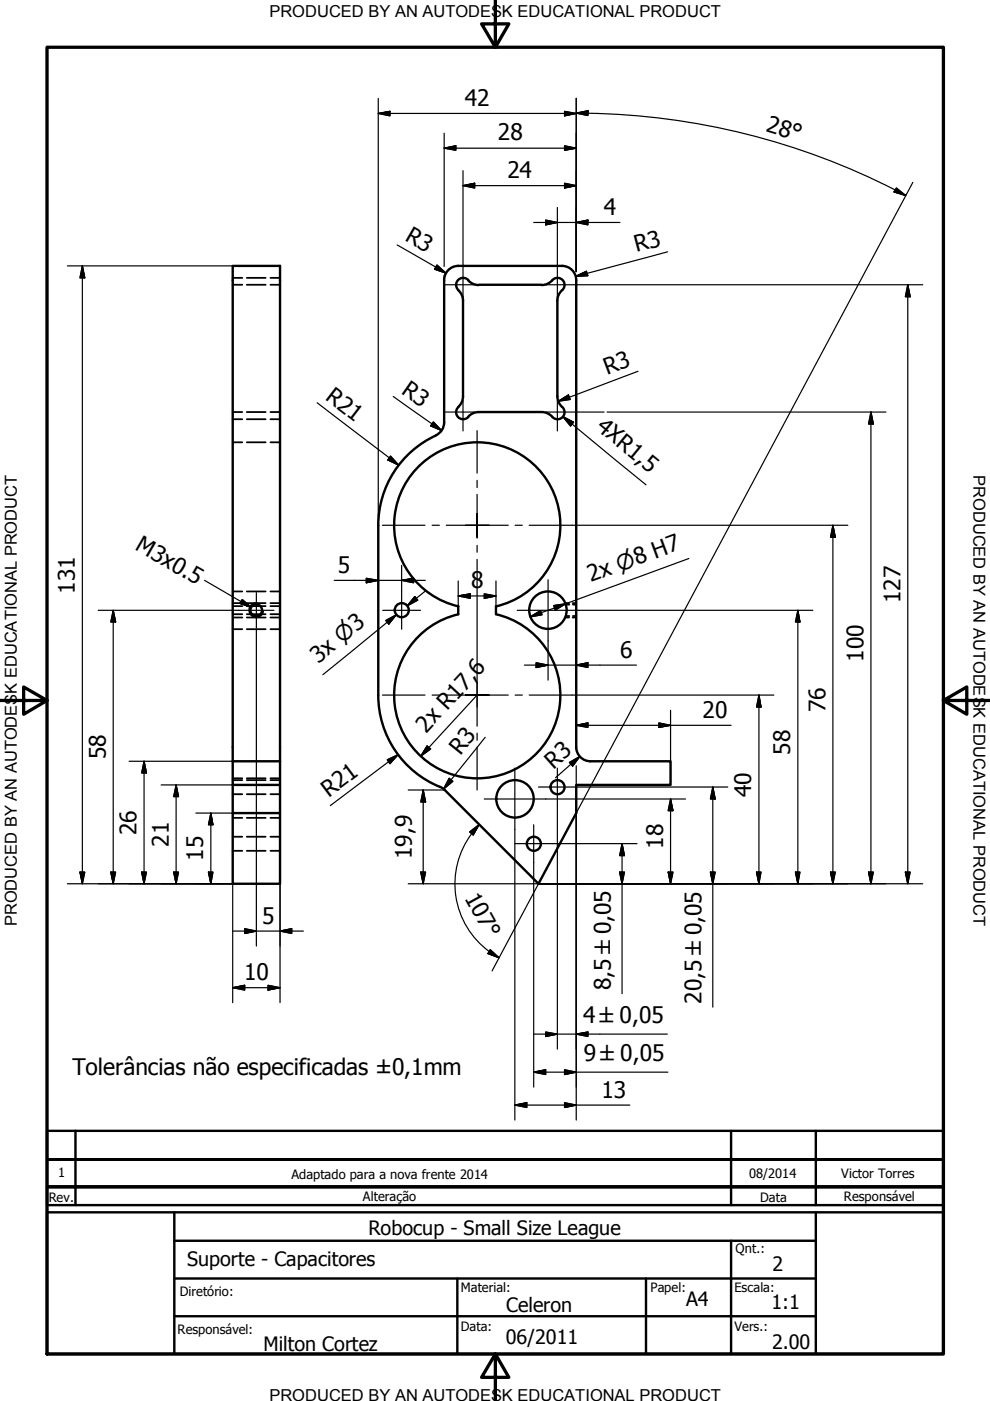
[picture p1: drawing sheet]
<svg xmlns="http://www.w3.org/2000/svg" width="210mm" height="297mm" viewBox="0 0 210 297" stroke-linecap="round" stroke-linejoin="round" font-family="sans-serif">
<!-- layer: Visible (ISO) -->
<g fill="none" stroke="#000" stroke-width=".51">
<path d="M94.2 59.4v30.2M97.2 56.4h22M97.2 56.4a3 3 0 0 0-3 3M99.3 59.4a3 3 0 0 0 2.2 1M99.3 59.4a1.49 1.49 0 0 0-2.2 0 1.49 1.49 0 0 0 .1 2.1M119.2 56.4a3 3 0 0 1 3 3M122.2 59.4v99M97.2 61.5a3 3 0 0 1 1 2.3v20.3M101.5 60.4h13.3M114.8 60.4a3.4 3.4 0 0 0 2.6-1.3 1.49 1.49 0 0 1 2 .4 1.49 1.49 0 0 1-.2 2M119.2 61.5a3 3 0 0 0-1 2.3v20.3M92.4 92.3a21 21 0 0 0-12.2 19.1"/>
<path d="M94.2 89.6a3 3 0 0 1-1.8 2.7M97.2 86.3a1.49 1.49 0 0 0-.1 2.1 1.49 1.49 0 0 0 2.2 0M98.2 84a3 3 0 0 1-1 2.3M101.5 87.4a3 3 0 0 0-2.2 1M101.5 87.4h13.3M114.8 87.4a3 3 0 0 1 2.3 1M118.2 84a3 3 0 0 0 1 2.3M119.2 86.3a1.49 1.49 0 0 1 .1 2.1 1.49 1.49 0 0 1-2.2 0M80.2 111.4v36M97.2 128.5v1.7a17.6 17.6 0 0 0-10.6 27.2 17.6 17.6 0 0 0 29.1 0 17.6 17.6 0 0 0-10.5-27.2M97.2 128.6a17.6 17.6 0 0 1-10.6-27.2 17.6 17.6 0 0 1 29.1 0 17.6 17.6 0 0 1-10.5 27.2M105.2 128.5v1.7"/>
<path d="M80.2 147.4a21 21 0 0 0 13.1 19.5M122.2 158.4a3 3 0 0 0 3 3M49.3 172.4h10.1v15h-10.1zM49.3 161.4v-105h10.1v105M49.3 161.4v11M49.3 161.4h10.1M49.3 166.4h10.1M59.4 161.4v11M125.2 161.4h17v5h-20v6l-8 15-19.9-19.9-1-.7"/>
<circle cx="54.3" cy="129.4" r="1.24"/>
<circle cx="85.2" cy="129.4" r="1.49"/>
<circle cx="116.2" cy="129.4" r="4"/>
<circle cx="109.2" cy="169.4" r="4"/>
<circle cx="113.2" cy="178.9" r="1.49"/>
<circle cx="118.2" cy="166.9" r="1.49"/>
</g>
<!-- layer: Hidden (ISO) -->
<g fill="none" stroke="#000" stroke-width=".38">
<path d="M49.3 58.9h2.1M52.3 58.9h4M57.3 58.9h2.1M49.3 60.4h2.1M52.3 60.4h4M57.3 60.4h2.1M49.3 87.4h2.1M49.3 88.9h2.1M49.3 93.8h2.1M52.3 87.4h4M52.3 88.9h4M52.3 93.8h4"/>
<path d="M57.3 87.4h2.1M57.3 88.9h2.1M57.3 93.8h2.1M49.3 127.9h2.1M49.3 130.9h2.1M49.3 130.2h2.1M49.3 128.5h2.1M49.3 133.4h2.1M49.3 125.4h2.1M52.3 127.9h4M52.3 130.9h4M52.3 130.2h4"/>
<path d="M52.3 128.5h4M52.3 133.4h4M52.3 125.4h4M57.3 127.9h2.1M57.3 130.9h2.1M57.3 130.2h2.1M57.3 128.5h2.1M57.3 133.4h2.1M57.3 125.4h2.1M119.9 127.9h.7M119.9 130.9h.7M120 128.2h.7"/>
<path d="M120 130.6h.7M121.4 127.9h.8M121.4 130.9h.8M121.5 128.2h.7M121.5 130.6h.7M49.3 165h2.1M49.3 173.4h2.1M49.3 177.4h2.1M49.3 168.4h2.1M49.3 165.4h2.1M52.3 165h4M52.3 173.4h4"/>
<path d="M52.3 177.4h4M52.3 168.4h4M52.3 165.4h4M57.3 165h2.1M57.3 173.4h2.1M57.3 177.4h2.1M57.3 168.4h2.1M57.3 165.4h2.1M49.3 180.4h2.1M52.3 180.4h4M57.3 180.4h2.1"/>
</g>
<!-- layer: Visible Narrow (ISO) -->
<path d="M54.6 127.9a1.49 1.49 0 0 0-1.7 1.2 1.49 1.49 0 0 0 1.2 1.7 1.49 1.49 0 0 0 1.7-1.2" fill="none" stroke="#000" stroke-width=".38"/>
<!-- layer: Border (ISO) -->
<path d="M10 10h190v277.1h-190zM105 0v10l-2.9-4.9h5.8l-2.9 4.9M0 148.5h10l-5-2.8v5.7l5-2.9M200 148.5l5 2.9v-5.7l-5 2.8h10M105 287.1l2.9 4.9h-5.8l2.9-4.9v9.9" fill="none" stroke="#000" stroke-width=".7"/>
<!-- layer: Title (ANSI) -->
<path d="M10 257h190v30.1h-190zM37 257v30.1M173 257v30.1M37 271.1h136M37 279.1h136M97 271.1v16M155 263.1v24" fill="none" stroke="#000" stroke-width=".51"/>
<!-- layer: Title (ISO) -->
<path d="M16 239.8v15.7M155 239.8v15.7M173 239.8v15.7M200 251.5h-190v4h190v-9.7h-190h190v-6h-190v12h190M37 263.1h136M137 271.1v16" fill="none" stroke="#000" stroke-width=".51"/>
<!-- layer: Center Mark (ISO) -->
<g fill="none" stroke="#000" stroke-width=".25">
<path d="M98.2 56.4v6.5M118.2 56.4v6.5M94.2 60.4h6.4M115.7 60.4h6.5M94.2 87.4h6.4M98.2 84.9v6.5M101.2 91.3v9M115.7 87.4h6.5M118.2 84.9v6.5M81.1 111.4h9M91.6 111.4h1.6M94.6 111.4h6.6h-2.5"/>
<path d="M101.2 104.8v6.6v-2.5M101.2 113.9v-2.5v2.7M101.2 101.8v1.6M101.2 115.6v1.5M101.2 118.6v28.7M103.7 111.4h-2.5h6.6M109.2 111.4h1.5M112.2 111.4h9.1M50.6 129.4h7.5M54.4 125.7v7.4M81.2 129.4h8M85.2 125.4v8"/>
<path d="M109.7 129.4h13M116.2 122.9v13M81.1 147.4h9M91.6 147.4h1.6M94.6 147.4h6.6h-2.5M101.2 144.9v5M101.2 147.4v6.6M101.2 155.4v1.6M101.2 158.4v9.1M103.7 147.4h-2.5h6.6M109.2 147.4h1.5M112.2 147.4h9.1"/>
<path d="M102.7 169.4h13M109.2 162.9v13M109.2 178.9h8M113.2 174.9v8M114.2 166.9h8M118.2 162.9v8"/>
</g>
<!-- layer: Dimension (ISO) -->
<g fill="none" stroke="#000" stroke-width=".25">
<path d="M80.2 24.1l2.5-.5v1zM80.2 24.1h42M80.2 20.9v90.5M94.2 31.4l2.4-.5v1zM94.2 31.4h28M94.2 28.2v28.3M98.2 39.4l2.4-.6v1.1zM98.2 39.4h24M98.2 36.2v20.2M119.7 23.6l2.5 .5-2.5 .5zM119.7 30.9l2.5 .5-2.5 .5zM119.7 38.8l2.5 .6-2.5 .5z"/>
<path d="M122.2 24l2.5-.5v1zM122.2 24h2.5M122.2 20.8v36.8M124.7 24a148.4 148.4 0 0 1 65.1 16.3M190.1 39.9l1.9 1.6-2.5-.8zM193.5 38.7l-71.3 133.7v65.1M14.3 56.4h35M17.5 56.4l.5 2.5h-1zM17.5 56.4v131M84.2 51.9l10.4 6M92.6 56.2l2 1.7-2.5-.8zM94.2 58.4v1"/>
<path d="M113.2 47.2h18.2M115.7 46.7l2.5 .5-2.5 .5zM118.2 44v12.4M122 58.6l2.3-1.1 .4 1zM122.2 47.2l2.5-.5v1zM122.2 58.6v1.7M141.5 53.4l-19.5 5.2M189.8 40.3l2.2 1.2M98.2 62.9v.8M118.2 62.9v.8M122.2 60.4h73.4M122.2 60.5v26.8"/>
<path d="M135.3 78.7l-16.9 6.4M192.5 60.4l.5 2.5h-1zM192.5 60.4v127M67.2 85.4l17.3 13.2M82.8 96.7l1.7 1.9-2.3-1.1zM83.4 84.1l10.3 7.2M91.9 89.5l1.8 1.8-2.4-1zM118.4 85.1l2.1-1.4 .4 1zM119.3 88.3l2.3 1.2-.6 .8zM119.3 88.3l17.7 14.5M122.2 87.4h5.9M122.2 87.5v41.8"/>
<path d="M128.7 87.4h59.1M184.7 87.4l.5 2.5h-1.1zM184.7 87.4v100M85.2 119.9v5.5M121.3 111.4h58.5M146 118.4l-33.6 12.4M176.6 111.4l.5 2.5h-1zM176.6 111.4v76M20.8 129.4h29.8M24 129.4l.5 2.5h-1zM24 129.4v58M54.4 133.4v67.2"/>
<path d="M70.9 123h19.3M77.7 122.6l2.5 .4-2.5 .6zM81.8 131.6l2.2-1.2-1.6 1.9zM82.1 131.9l1.9-1.5-15.5 12.7M85.2 123l2.5-.4v1zM87.9 126.5l.7 .7-2.2 1.2zM90.2 125.3l-3.8 3.1M97.2 126.4l2.5-.5v1zM97.2 126.4h8M97.2 123.2v5.3M102.7 125.9l2.5 .5-2.5 .5zM105.2 123.2v5.3"/>
<path d="M112.4 130.8l2.2-1.3 .3 .9zM116.2 135.9v8.3M117.4 128.4l2.6-.4-2.3 1.3zM122.2 129.5v29.6M122.7 129.4h49.6M169.2 129.4l.4 2.5h-.9zM169.2 129.4v58M90.6 158.2l.7 .6-2.1 1.5zM101.2 147.4l-12 12.9M102.9 156.3l-8.9 11M111.2 141h23.7M113.7 140.5l2.5 .5-2.5 .5z"/>
<path d="M121.3 147.4h42.8M122.2 141l2.5-.5v1zM122.2 153.8l2.5-.5v.9zM122.2 153.8h32.8M139.7 153.3l2.5 .5-2.5 .4zM142.2 150.6v10.8M160.9 147.4l.5 2.5h-1zM160.9 147.4v40M27.4 161.4h21.9M30.5 161.4l.6 2.5h-1.1zM30.5 161.4v26M34.2 166.4h15.1"/>
<path d="M37.3 166.4l.5 2.5h-1zM37.3 166.4v21M41.5 172.4h7.8M44.7 172.4l.4 2.5h-.9zM44.7 172.4v15M82.1 161.1l2.3-1.1-1.7 1.9zM84.4 160l-14.4 10.8M86.6 167.5h7.7M89.7 167.5l.5 2.5h-1zM89.7 167.5v19.9M95.2 165l.8 .7-2 1.6zM99.6 176.4l2-1.6-1.3 2.2z"/>
<path d="M100 176.7a17.7 17.7 0 0 0 3.7 25M101.6 174.8l-1.7 1.9M109.2 175.9v2.9M109.2 179v58.5M115.7 169.4h2.3M117.2 178.9h17.9M118.2 170.9v51.5M118.3 169.4h27.1M120.7 161.7l2.2-1.3-1.5 2zM122.2 166.9h32.1M122.2 162.4v4M122.9 160.4l-5.1 4.5"/>
<path d="M131.9 178.9l.5 2.5h-1zM131.9 178.9v31.8M142.2 169.4l.5 2.5h-1zM142.2 169.4v18M151.1 166.9l.5 2.5h-1zM151.1 166.9v46.6M14.3 187.4h35v25.2M17 184.9h1l-.5 2.5zM23.5 184.9h1l-.5 2.5zM30 184.9h1.1l-.6 2.5zM36.8 184.9h1l-.5 2.5zM44.2 184.9h.9l-.4 2.5z"/>
<path d="M49.3 197.4h15M51.9 196.9l2.5 .5-2.5 .5zM59.4 197.4l2.4-.5v1zM59.4 187.4v25.2M86.6 187.4h109M89.2 184.9h1l-.5 2.5zM113.2 182.9v47.6M114.2 187.4l-9.9 18.5M131.4 184.9h1l-.5 2.5zM141.7 184.9h1l-.5 2.5zM150.6 184.9h1l-.5 2.5zM160.4 184.9h1l-.5 2.5z"/>
<path d="M168.7 184.9h.9l-.4 2.5zM176.1 184.9h1l-.5 2.5zM184.1 184.9h1.1l-.5 2.5zM192 184.9h1l-.5 2.5zM49.3 209.4l2.6-.5v1zM49.3 209.4h10.1M56.8 208.9l2.6 .5-2.6 .5zM103.7 201.7l2.1 1.4M103.9 201.3l1.9 1.8-2.4-.9zM113.2 219.3h28.3M115.7 218.8l2.5 .5-2.5 .5zM122.2 219.3l2.5-.5v1z"/>
<path d="M109.2 234.3l2.5-.5v1zM109.2 234.3h24.3M113.2 227.3l2.5-.5v1zM113.2 227.3h28.4M119.7 226.8l2.5 .5-2.5 .5zM119.7 233.8l2.5 .5-2.5 .5z"/>
</g>
<g fill="#000" stroke="#000" stroke-width=".25">
<path d="M80.2 24.1l2.5-.5zM80.2 24.1l2.5-.5v1zM94.2 31.4l2.4-.5zM94.2 31.4l2.4-.5v1zM98.2 39.4l2.4-.6zM98.2 39.4l2.4-.6v1.1zM119.7 24.6l2.5-.5zM119.7 23.6l2.5 .5-2.5 .5zM119.7 31.9l2.5-.5zM119.7 30.9l2.5 .5-2.5 .5zM119.7 39.9l2.5-.5zM119.7 38.8l2.5 .6-2.5 .5z"/>
<path d="M122.2 24l2.5-.5zM122.2 24l2.5-.5v1zM17.5 56.4l.5 2.5zM17.5 56.4l.5 2.5h-1zM92.1 57.1l2.5 .8zM92.6 56.2l2 1.7-2.5-.8zM115.7 47.7l2.5-.5zM115.7 46.7l2.5 .5-2.5 .5zM122 58.6l2.3-1.1zM122 58.6l2.3-1.1 .4 1zM122.2 47.2l2.5-.5zM122.2 47.2l2.5-.5v1z"/>
<path d="M189.5 40.7l2.5 .8zM190.1 39.9l1.9 1.6-2.5-.8zM192.5 60.4l.5 2.5zM192.5 60.4l.5 2.5h-1zM82.2 97.5l2.3 1.1zM82.8 96.7l1.7 1.9-2.3-1.1zM91.3 90.3l2.4 1zM91.9 89.5l1.8 1.8-2.4-1zM118.4 85.1l2.1-1.4zM118.4 85.1l2.1-1.4 .4 1zM119.3 88.3l2.3 1.2zM119.3 88.3l2.3 1.2-.6 .8z"/>
<path d="M184.7 87.4l.5 2.5zM184.7 87.4l.5 2.5h-1.1zM176.6 111.4l.5 2.5zM176.6 111.4l.5 2.5h-1zM24 129.4l.5 2.5zM24 129.4l.5 2.5h-1zM77.7 123.6l2.5-.6zM77.7 122.6l2.5 .4-2.5 .6zM84 130.4l-1.6 1.9zM81.8 131.6l2.2-1.2-1.6 1.9zM85.2 123l2.5-.4zM85.2 123l2.5-.4v1z"/>
<path d="M87.9 126.5l-1.5 1.9zM87.9 126.5l.7 .7-2.2 1.2zM97.2 126.4l2.5-.5zM97.2 126.4l2.5-.5v1zM102.7 126.9l2.5-.5zM102.7 125.9l2.5 .5-2.5 .5zM112.4 130.8l2.2-1.3zM112.4 130.8l2.2-1.3 .3 .9zM117.7 129.3l2.3-1.3zM117.4 128.4l2.6-.4-2.3 1.3zM169.2 129.4l.4 2.5zM169.2 129.4l.4 2.5h-.9z"/>
<path d="M90.6 158.2l-1.4 2.1zM90.6 158.2l.7 .6-2.1 1.5zM113.7 141.5l2.5-.5zM113.7 140.5l2.5 .5-2.5 .5zM122.2 141l2.5-.5zM122.2 141l2.5-.5v1zM122.2 153.8l2.5-.5zM122.2 153.8l2.5-.5v.9zM139.7 154.2l2.5-.4zM139.7 153.3l2.5 .5-2.5 .4zM160.9 147.4l.5 2.5zM160.9 147.4l.5 2.5h-1z"/>
<path d="M30.5 161.4l.6 2.5zM30.5 161.4l.6 2.5h-1.1zM37.3 166.4l.5 2.5zM37.3 166.4l.5 2.5h-1zM44.7 172.4l.4 2.5zM44.7 172.4l.4 2.5h-.9zM84.4 160l-1.7 1.9zM82.1 161.1l2.3-1.1-1.7 1.9zM89.7 167.5l.5 2.5zM89.7 167.5l.5 2.5h-1zM95.2 165l-1.2 2.3zM95.2 165l.8 .7-2 1.6z"/>
<path d="M101.6 174.8l-1.3 2.2zM99.6 176.4l2-1.6-1.3 2.2zM122.9 160.4l-1.5 2zM120.7 161.7l2.2-1.3-1.5 2zM142.2 169.4l.5 2.5zM142.2 169.4l.5 2.5h-1zM151.1 166.9l.5 2.5zM151.1 166.9l.5 2.5h-1zM17 184.9l.5 2.5zM17 184.9h1l-.5 2.5zM23.5 184.9l.5 2.5zM23.5 184.9h1l-.5 2.5z"/>
<path d="M30 184.9l.5 2.5zM30 184.9h1.1l-.6 2.5zM36.8 184.9l.5 2.5zM36.8 184.9h1l-.5 2.5zM44.2 184.9l.5 2.5zM44.2 184.9h.9l-.4 2.5zM51.9 197.9l2.5-.5zM51.9 196.9l2.5 .5-2.5 .5zM59.4 197.4l2.4-.5zM59.4 197.4l2.4-.5v1zM89.2 184.9l.5 2.5zM89.2 184.9h1l-.5 2.5z"/>
<path d="M131.4 184.9l.5 2.5zM131.4 184.9h1l-.5 2.5zM131.9 178.9l.5 2.5zM131.9 178.9l.5 2.5h-1zM141.7 184.9l.5 2.5zM141.7 184.9h1l-.5 2.5zM150.6 184.9l.5 2.5zM150.6 184.9h1l-.5 2.5zM160.4 184.9l.5 2.5zM160.4 184.9h1l-.5 2.5zM168.7 184.9l.5 2.5zM168.7 184.9h.9l-.4 2.5z"/>
<path d="M176.1 184.9l.5 2.5zM176.1 184.9h1l-.5 2.5zM184.1 184.9l.6 2.5zM184.1 184.9h1.1l-.5 2.5zM192 184.9l.5 2.5zM192 184.9h1l-.5 2.5zM49.3 209.4l2.6-.5zM49.3 209.4l2.6-.5v1zM56.8 209.9l2.6-.5zM56.8 208.9l2.6 .5-2.6 .5zM103.4 202.2l2.4 .9zM103.9 201.3l1.9 1.8-2.4-.9z"/>
<path d="M115.7 219.8l2.5-.5zM115.7 218.8l2.5 .5-2.5 .5zM122.2 219.3l2.5-.5zM122.2 219.3l2.5-.5v1zM109.2 234.3l2.5-.5zM109.2 234.3l2.5-.5v1zM113.2 227.3l2.5-.5zM113.2 227.3l2.5-.5v1zM119.7 227.8l2.5-.5zM119.7 226.8l2.5 .5-2.5 .5zM119.7 234.8l2.5-.5zM119.7 233.8l2.5 .5-2.5 .5z"/>
</g>
<!-- layer: Symbol (ISO) -->
<path d="M43.4 123l9.9 5.8M51.4 127.1l1.9 1.7-2.4-.9z" fill="none" stroke="#000" stroke-width=".25"/>
<path d="M50.9 127.9l2.4 .9zM51.4 127.1l1.9 1.7-2.4-.9z" fill="#000" stroke="#000" stroke-width=".25"/>
<g font-size="4.8">
<text x="98.6" y="22.5">42</text>
<text x="105.5" y="29.8">28</text>
<text x="162.2" y="27.8" transform="rotate(17 162.2 27.8)">28°</text>
<text x="107.6" y="37.8">24</text>
<text x="128" y="45.6">4</text>
<text x="85.7" y="50.9" transform="rotate(30 85.7 50.9)">R3</text>
<text x="134.9" y="53.5" transform="rotate(-15 134.9 53.5)">R3</text>
<text x="84.9" y="83.2" transform="rotate(35 84.9 83.2)">R3</text>
<text x="128.7" y="79.5" transform="rotate(-21 128.7 79.5)">R3</text>
<text x="68.8" y="84.7" transform="rotate(37 68.8 84.7)">R21</text>
<text x="126.2" y="90.9" transform="rotate(39 126.2 90.9)">4XR1,5</text>
<text x="28.4" y="116.4" transform="rotate(30 28.4 116.4)">M3x0.5</text>
<text x="15.9" y="125.8" transform="rotate(-90 15.9 125.8)">131</text>
<text x="71.6" y="121.5">5</text>
<text x="99.9" y="124.8">8</text>
<text x="125.3" y="123.5" transform="rotate(-20 125.3 123.5)">2x ⌀8 H7</text>
<text x="190.9" y="127.8" transform="rotate(-90 190.9 127.8)">127</text>
<text x="67.5" y="140.7" transform="rotate(-39 67.5 140.7)">3x ⌀3</text>
<text x="131.5" y="139.4">6</text>
<text x="183.1" y="140.3" transform="rotate(-90 183.1 140.3)">100</text>
<text x="90.4" y="155.6" transform="rotate(-47 90.4 155.6)">2x R17,6</text>
<text x="149" y="152.1">20</text>
<text x="175" y="151" transform="rotate(-90 175 151)">76</text>
<text x="22.4" y="161" transform="rotate(-90 22.4 161)">58</text>
<text x="97.7" y="160.3" transform="rotate(-51 97.7 160.3)">R3</text>
<text x="167.5" y="160" transform="rotate(-90 167.5 160)">58</text>
<text x="117.3" y="163.2" transform="rotate(-41 117.3 163.2)">R3</text>
<text x="69.7" y="169.1" transform="rotate(-37 69.7 169.1)">R21</text>
<text x="159.3" y="169" transform="rotate(-90 159.3 169)">40</text>
<text x="29" y="177" transform="rotate(-90 29 177)">26</text>
<text x="35.8" y="179.5" transform="rotate(-90 35.8 179.5)">21</text>
<text x="43.1" y="182.5" transform="rotate(-90 43.1 182.5)">15</text>
<text x="87.3" y="182.1" transform="rotate(-90 87.3 182.1)">19,9</text>
<text x="140.6" y="180" transform="rotate(-90 140.6 180)">18</text>
<text x="98.4" y="190.3" transform="rotate(61 98.4 190.3)">107°</text>
<text x="55.6" y="195.8">5</text>
<text x="51.8" y="207.8">10</text>
<text x="129.5" y="209.9" transform="rotate(-90 129.5 209.9)">8,5 ±0,05</text>
<text x="148.7" y="212.8" transform="rotate(-90 148.7 212.8)">20,5 ±0,05</text>
<text x="123.6" y="216.9">4 ±0,05</text>
<text x="15.4" y="227.9">Tolerâncias não especificadas ±0,1mm</text>
<text x="123.8" y="224.9">9 ±0,05</text>
<text x="127.5" y="232.7">13</text>
</g>
<g font-size="4.2">
<text x="78.1" y="261.8">Robocup - Small Size League</text>
<text x="39.7" y="268.3">Suporte - Capacitores</text>
<text x="163.8" y="269.5">2</text>
<text x="107.3" y="278.2">Celeron</text>
<text x="145.5" y="276.9">A4</text>
<text x="163.6" y="277.5">1:1</text>
<text x="55.9" y="286.4">Milton Cortez</text>
<text x="107.3" y="285">06/2011</text>
<text x="163.7" y="286.1">2.00</text>
</g>
<g font-size="3.5">
<text x="57.1" y="3.6">PRODUCED BY AN AUTODESK EDUCATIONAL PRODUCT</text>
<text x="206.4" y="100.7" transform="rotate(90 206.4 100.7)">PRODUCED BY AN AUTODESK EDUCATIONAL PRODUCT</text>
<text x="3.6" y="196.4" transform="rotate(-90 3.6 196.4)">PRODUCED BY AN AUTODESK EDUCATIONAL PRODUCT</text>
<text x="57.1" y="297">PRODUCED BY AN AUTODESK EDUCATIONAL PRODUCT</text>
</g>
<g font-size="2.7">
<text x="12.3" y="249.5">1</text>
<text x="61.8" y="249.9">Adaptado para a nova frente 2014</text>
<text x="158.8" y="249.9">08/2014</text>
<text x="178.4" y="249.7">Victor Torres</text>
<text x="10.4" y="254.7">Rev.</text>
<text x="77" y="254.7">Alteração</text>
<text x="161.2" y="254.7">Data</text>
<text x="178.9" y="254.7">Responsável</text>
<text x="156" y="265.7">Qnt.:</text>
<text x="38.1" y="274.7">Diretório:</text>
<text x="97.7" y="273.9">Material:</text>
<text x="137.9" y="274">Papel:</text>
<text x="155.7" y="273.9">Escala:</text>
<text x="37.7" y="282.9">Responsável:</text>
<text x="97.7" y="282.2">Data:</text>
<text x="155.7" y="282.2">Vers.:</text>
</g>
</svg>
